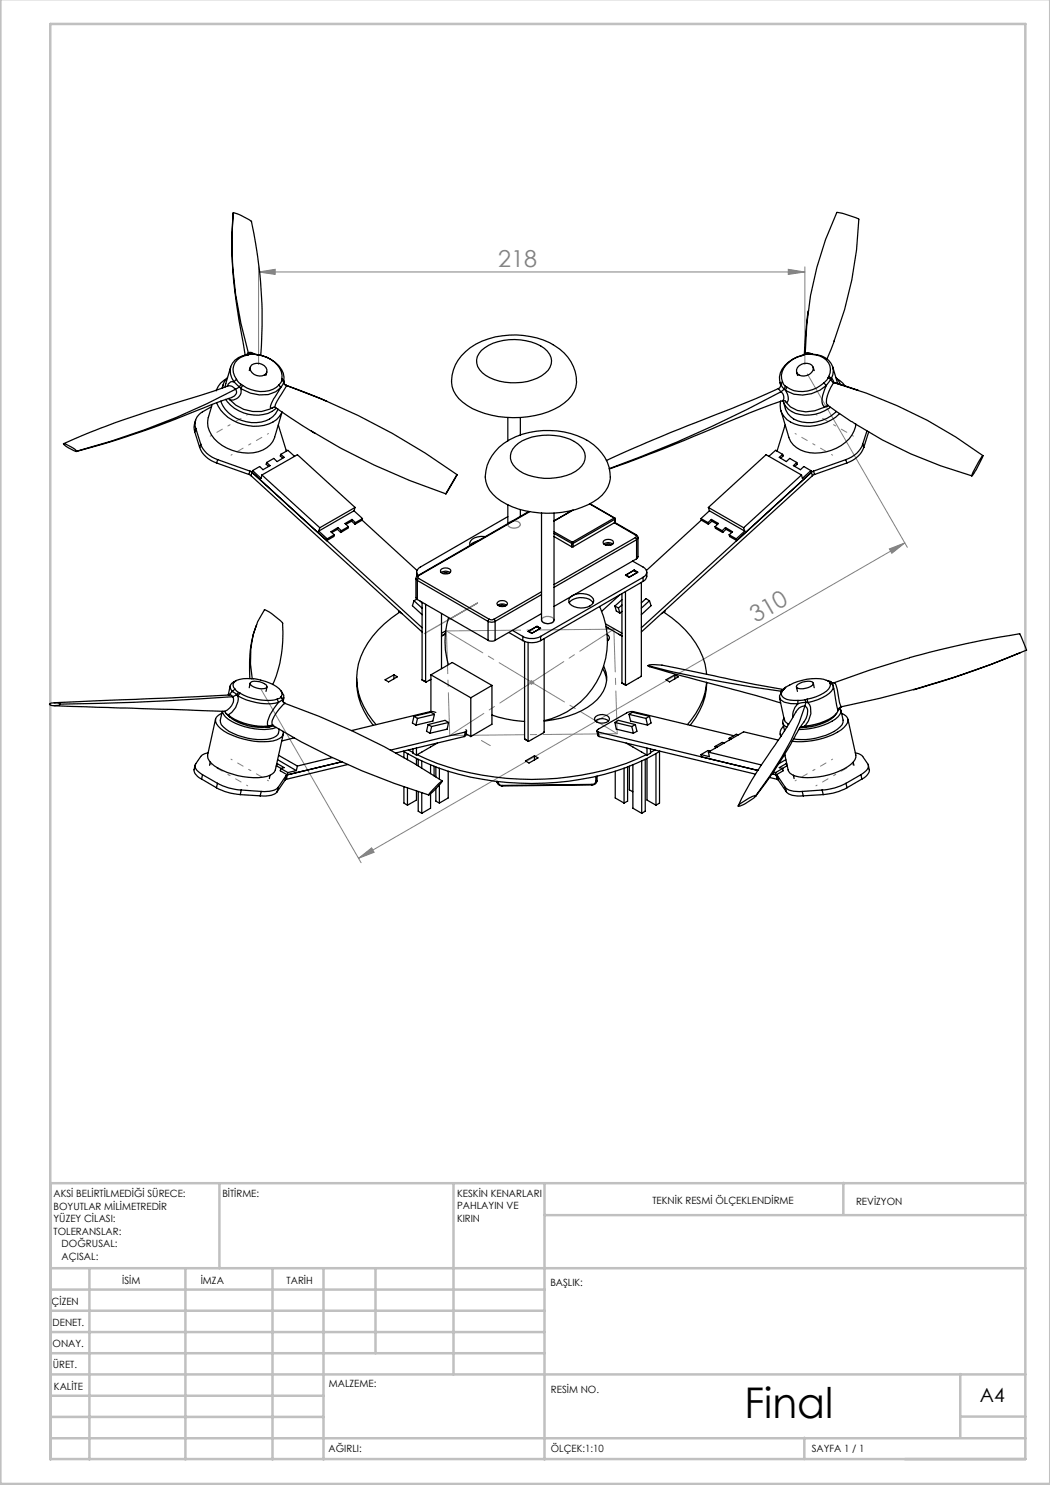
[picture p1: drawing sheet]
<svg xmlns="http://www.w3.org/2000/svg" width="210mm" height="297mm" viewBox="0 0 210 297" stroke-linecap="round" stroke-linejoin="round" font-family="sans-serif">
<g fill="none" stroke="#808080" stroke-width=".2">
<path d="M51.7 54.4l3.3-.5v1zM51.7 53.4v19.5M51.7 54.4h109.3M157.7 53.9l3.3 .5-3.3 .5zM161 53.4v19.5M161.5 74.8l20 34.7M177.9 109.8l3.1-1.2-2.6 2.1zM181 108.6l-109.3 63.1M52.2 137.9l20 34.6M105.8 136.5h1.1M106 136.1l.7 .7M106.3 136v1"/>
<path d="M106.7 136.1l-.7 .7M71.7 171.7l2.6-2.1 .5 .9z"/>
</g>
<path d="M101.7 104.6a1.56 1.56 0 0 1 2.4 .3 1.43 1.43 0 0 1-2.5 0zM89.6 124l5.9-3.4-10.6 6.1M108.4 123.7a1.55 1.55 0 0 1 2.4 .3 1.5 1.5 0 0 1-2.4 .4l-.1-.3z" fill="none" stroke="#808080" stroke-width=".25"/>
<g fill="none" stroke="#c0c0c0" stroke-width=".5">
<path d="M.1 -.1v296.9h209.9v-296.9M10.1 4.8h195v287h-195zM43.9 236.6v17M90.7 236.6v38.3M108.9 236.6v55.3M168.7 236.6v6.3M205.1 236.6h-195v55.3M10.1 253.6h195M10.1 257.9h98.8M17.9 253.6v38.3M37.1 253.6v38.3M54.5 253.6v38.3"/>
<path d="M64.7 253.6v38.3M75.1 253.6v17M108.9 243h96.2M10.1 270.6h98.8M10.1 266.4h98.8M10.1 262.1h98.8M10.1 279.1h54.6M10.1 274.9h195M192.1 274.8v12.7M10.1 287.7h195M10.1 283.4h54.6M160.9 287.5v4.3"/>
<path d="M192.1 283.3h13"/>
</g>
<path d="M89.3 126.2l34.1 20.5M89.3 126.2l.6 20.9M122.8 125.8l.6 20.9" fill="none" stroke="#808080" stroke-width=".2" stroke-dasharray="15.2 1.3 1.3 1.3" stroke-dashoffset="6.7"/>
<path d="M89.9 147.1l32.9-21.3" fill="none" stroke="#808080" stroke-width=".2" stroke-dasharray="15.2 1.3 1.3 1.3" stroke-dashoffset="7.1"/>
<path d="M89.3 126.2l33.5-.4M89.9 147.1l33.5-.4" fill="none" stroke="#808080" stroke-width=".2" stroke-dasharray="15.2 1.3 1.3 1.3" stroke-dashoffset=".4"/>
<path d="M96.3 148.1l1.8 1" fill="none" stroke="#808080" stroke-width=".2" stroke-dasharray="15.2 1.3 1.3 1.3"/>
<g fill="none" stroke="#808080" stroke-width=".2" stroke-dasharray="15.2 1.3 1.3 1.3" stroke-dashoffset="15">
<path d="M45.8 85.1l-3.8 2.1M46.2 91l3.7-2.1M49.5 82.9l-3.7 2.2M49.9 88.9l3.8-2.2M159 86.7l3.8 2.2M162.8 88.9l3.7 2.1M166.9 85.1l-3.7-2.2M170.7 87.2l-3.8-2.1M42 152.8l3.8 2.2M45.8 155l3.7 2.2M49.9 154l-3.7-2.2M53.7 156.2l-3.8-2.2"/>
<path d="M162.8 154l-3.8 2.2M163.2 157.2l3.7-2.2M166.5 151.8l-3.7 2.2M166.9 155l3.8-2.2"/>
</g>
<g fill="#808080">
<path d="M51.7 54.4l3.3-.5v1zM157.7 53.9l3.3 .5-3.3 .5z"/>
<path d="M71.7 171.7l2.6-2.1 .5 .9zM177.9 109.8l3.1-1.2-2.6 2.1z"/>
</g>
<g fill="none" stroke="#000" stroke-width=".25">
<path d="M46.6 42.6a80.3 80.3 0 0 0 1.6 23.6l.8 4.8M50.3 44.2a89.5 89.5 0 0 1 1.8 26.9M50.3 44.3l-2.3-1.3-1.3-.4a73.4 73.4 0 0 0 3 28M44.6 76.9l-.2 .7M45.1 79.9a7.4 7.4 0 0 0 9.3 2.4l.8-.7M45.2 75.8a3.8 3.8 0 0 0-1.9 2.4M45.5 75.5a3.1 3.1 0 0 0-1 2M45.7 79.7l.3 .3M46.1 73.4l-1.1 4M46.8 76.3h-.6l-.5 .5-.2 .4M46.8 76.3l1.1 1.1M47.1 77.9l-.4-.4a1.14 1.14 0 0 0-1.1-.3l-3 1.1a268 268 0 0 0-27.9 9.5l-1.9 .9"/>
<path d="M47.1 77.9a1.03 1.03 0 0 1-.8 1.6l-1.6 .5a249.8 249.8 0 0 1-26.5 9.5l-3 .8M47.1 77.9a144.9 144.9 0 0 1-31.8 12.3M47.3 75.9l.9 1M47.3 75.9l-.5 .4M47.9 77.4l-.8 .5M48.2 76.9l.3 .2M48.2 76.9l-.3 .5M48.5 77.1l-.3 .6-.3-.3M49.4 70.9a3.4 3.4 0 0 0-3.3 3.9l.7 1.5M49.4 70.9l.2 .1M49.6 71a3 3 0 0 0-2.7 1.7 3 3 0 0 0 .4 3.2M49.7 70.6v.2"/>
<path d="M49.7 70.6l-.3 .3M49.7 70.6l.5-.1 .6 .3M49.7 70.8l-.3 .1M49.7 70.8l.5-.1 1.1 .2M49.7 70.8l.3 .1M50 70.9l-.4 .1M50 70.9h1.4M50.1 73.4l-.3 .7M50.3 73a1.93 1.93 0 0 1 3.1 1.3 1.73 1.73 0 0 1-3 .2 1.03 1.03 0 0 1-.1-1.5zM51.3 70.9a6.7 6.7 0 0 1 5.4 3.7l.1 1.6M51.3 70.9h.1M51.4 70.9a5.4 5.4 0 0 1 5 4.2v.6"/>
<path d="M53.4 74.4l-.2 .7M55.8 77a5.7 5.7 0 0 1-7.3 .1M55.8 77l.3 .5M56.1 77.5a5.5 5.5 0 0 1-6 1.1l-2-.9a1.8 1.8 0 0 1-2.1 2.3M56.1 77.5l-1.6 2.7-.4 1.1 .1 .4M56.3 76.1l-.1 .3-.4 .6M56.3 76.1l.5 .3M56.4 75.7l-.1 .4M56.4 75.7l.4 .5M56.8 76.5l.1 .3 .4 .3M56.8 76.4l-.7 1.1M56.8 76.4l.1 .4 .4 .3"/>
<path d="M56.8 76.2v.2M57.3 77.1l-1.9 3.1a1.43 1.43 0 0 0-.3 1.3l7.9 5.2M57.3 77.1l7.7 3M92.3 71.2a13.4 13.4 0 0 1 9.5-4.2 13.8 13.8 0 0 1 11.8 4.5 6.7 6.7 0 0 1 1.2 6.8 10.9 10.9 0 0 1-7.8 4.8 18.9 18.9 0 0 1-13.5-2 5.8 5.8 0 0 1-2.4-8.1zM96.3 70.1a10.9 10.9 0 0 1 10.9-1.3 4.3 4.3 0 0 1 3.1 3.3 4 4 0 0 1-2.8 3.5 11.3 11.3 0 0 1-11.1-1.1 2.91 2.91 0 0 1-.1-4.4zM155.7 77.7l-9.2 3.9a358 358 0 0 0-25.2 10.5M155.7 77.7l.5 .6M156 76.5l.1 .4M156.1 76.8a.73 .73 0 0 1-.4 .9M156.1 76.9h.1M156.1 76.8l.7 1M156.2 78.3a254.1 254.1 0 0 1-34.4 15.4"/>
<path d="M156.2 78.3a1.31 1.31 0 0 1 .3 1.8M156.5 76.3l.6 1M156.5 76.3l-.4 .6M156.8 77.8l-.6 .5M156.8 77.8l.3 .2M157.1 77.3l.3 .1M157.1 78a2.34 2.34 0 0 1 .3 2.4l-.1 .1M157.1 77.3l-.3 .5M157.4 77.4l-.3 .6M159.3 74.4l.2 .7M159.8 73.1a1.92 1.92 0 0 1 2.8 .2 1.75 1.75 0 0 1-2.3 1.9 1.1 1.1 0 0 1-1-.9 1.1 1.1 0 0 1 .5-1.2zM160.4 71.1a5.3 5.3 0 0 0-4.1 3.9l.2 1.3"/>
<path d="M160.4 71.1a5.8 5.8 0 0 0-4.5 4.3l.2 1.5M160.4 71.1h.1M160.8 70.9l-.4 .2M160.8 70.9v.1M160.8 71l-.4 .1M161 70.7l.1-.1a1.25 1.25 0 0 1 1.4 .3M161 70.7l-.1 .1M161 70.7v.1M161.6 62.2l-.7 8.7M162.2 70.9l-1.4 .1M162.2 70.9a3.6 3.6 0 0 1 3.9 3l-.3 1.4M162.5 70.8a3.9 3.9 0 0 1 4.2 3.3l-.1 .8-.3 .8"/>
<path d="M162.5 70.8h-1.3l-.4 .1M162.5 70.8l-.3 .1M162.6 73.4l.2 .7M164.8 76.6a6.2 6.2 0 0 1-7.4 .8M164.8 76.6l.4 .5M165.2 77.1a6.7 6.7 0 0 1-8.1 .9M165.2 77.1l-.7 2-.1 1.3a1.02 1.02 0 0 0 .6 .9M165.6 75.6l-.8 1M165.6 75.6l.6 .3M165.7 75.3l.6 .4M165.8 75.3l-.2 .3M166.2 75.9l-1 1.2"/>
<path d="M166.2 75.9l.2 .4 .4 .2M166.3 75.7l-.1 .2M166.3 75.7l.4 .4v.4M166.5 73.4l1 3.3M166.7 76.4l.1 .1M166.8 76.5a8.5 8.5 0 0 0-1.5 4l.3 .6 4.7 3.2M166.8 76.5a94.3 94.3 0 0 1 29.8 14.6M166.8 68.2a72.9 72.9 0 0 0 4.9-24.4l-2.8-1-1.5-.3a66.7 66.7 0 0 0-6.4 28.2M166.8 76.5l4.8 1.5M166.8 76.5h.1M166.9 68.2l-1.5 3.6M167.2 75.5l.4 .5 .5 .9"/>
<path d="M167.5 75.8l1.1 .8 .3 .5M12.7 88.7l1.7 .8 .9 .8-.4-.1-1.3-.7zM38.9 86.4l1 3.1M39.1 84.1l-.3 1.3 .1 1M39.2 85.7l.9 3.1M39.2 85.7l-.3 .7M39.9 89.5a5.3 5.3 0 0 0 3.4 3.1M40.1 88.8a5.1 5.1 0 0 0 3.4 3.1M40.1 88.8l-.2 .7M42.3 81.3a5.9 5.9 0 0 0-2.9 2.1 2.62 2.62 0 0 0-.2 2.3M42.4 80.9a8 8 0 0 0-.8 4.5 7.7 7.7 0 0 0 7 5.2 5.6 5.6 0 0 0 6.3-3l1.5-5.2M43.3 80.5a8.4 8.4 0 0 0 12 3.4l1.1-1.5"/>
<path d="M43.3 92.6l6.5 2.3M43.5 91.9l6.5 2.3M43.5 91.9l-.2 .7M44.2 80.2a7.2 7.2 0 0 0 9.7 3.6 3.6 3.6 0 0 0 1.7-2M46 80a7 7 0 0 0 8.2 1.7M49.8 94.9l.4 .2M50 94.2l.4 .3M50 94.2l-.2 .7M50.2 95.1l34.2 31.3M50.4 94.5l34 31.1M50.4 94.5l-.2 .6M50.5 94.1l1.7 1.6 .2-.7"/>
<path d="M50.5 94.1l-.1 .4M52.4 95l11.6 10.5M52.4 95l7.1-4.1 11.5 10.6M53.3 92.5l.7 .6-1.4 .8-.7-.6-1.4 .8M53.3 92.5l-.1 .3 .5 .5M54.4 81.6l-.2 .1M54.6 81.5l-.2 .1M55.1 81.6l-.3-.1-.4 .1M55.7 85l1.6 5.2M56.2 90.9l1.4-.8 1.3 1.2M56.2 90.9l.6 .6-1.4 .8-.6-.6-1.5 .8M56.2 90.9l-.1 .3 .5 .4"/>
<path d="M62.3 86.2a124.5 124.5 0 0 0 26.9 12.6M65 80.1a132.5 132.5 0 0 1 26.4 14.8M65 80.1l.3 .1M91.4 94.9l-2.2 3.9M97 95.4a5.9 5.9 0 0 0 3.2 4.8 19.2 19.2 0 0 0 18.5 .2 5.9 5.9 0 0 0 2.3-8.9 12.4 12.4 0 0 0-9.6-5.3 15.5 15.5 0 0 0-11.6 3.2 8.2 8.2 0 0 0-2.7 6M101.6 83.5v4.7M103 89.2a10.2 10.2 0 0 1 9-2 6.5 6.5 0 0 1 4.9 3.4 3.3 3.3 0 0 1-1.8 3.7 11.6 11.6 0 0 1-11.2-.1 2.99 2.99 0 0 1-.9-5zM104.1 83.5v3.5M156.1 80.2a3.9 3.9 0 0 0 2.9 4.6 9 9 0 0 0 8.9-2.1M156.2 82.1l1.6 5.4a5.1 5.1 0 0 0 5.2 3.1 8.9 8.9 0 0 0 7.4-3.6l.4-.8 .4-1.4M156.5 80.1h.5l.3 .4M156.5 90.9l-.6 .6 1.4 .8 .6-.6 1.4 .8"/>
<path d="M156.5 90.9l-1.4-.8-1.3 1.2M156.5 90.9l.1 .3-.5 .4M156.6 80.1l-6.8 2.5a435 435 0 0 1-27.9 11.2M156.6 80.2a3.9 3.9 0 0 0 3.4 2.7 7.7 7.7 0 0 0 6.1-1.4M156.7 80.3a4.5 4.5 0 0 0 4.7 4.2 8 8 0 0 0 5.9-2.2M157 85l-1.6 5.2M157.3 80.5a5.2 5.2 0 0 0 5.6 1.7l2.1-.9M159.3 92.5l-.6 .6 1.4 .8 .7-.6 1.4 .8M159.3 92.5l.2 .3-.5 .5M160.3 95l-11.6 10.5M160.3 95l-7.1-4.1-11.5 10.6M162.2 94.1l-1.7 1.6-.2-.7"/>
<path d="M162.2 94.1l.1 .4M162.3 94.5l-34 31.1M162.3 94.5l.2 .6M162.5 95.1l-34.2 31.3M162.7 94.2l-.4 .3M162.7 94.2l.2 .7M162.9 94.9l-.4 .2M165 81.3v.1M165.3 81.3h-.3M165.6 81.1l-.3 .2M169.2 91.9l-6.5 2.3M169.2 91.9l.2 .7"/>
<path d="M169.4 92.6l-6.5 2.3M170.4 84.3a82.4 82.4 0 0 0 24 10.9M172.5 88.8a5.1 5.1 0 0 1-3.3 3.1M172.5 88.8l.3 .7M172.8 89.5a5.3 5.3 0 0 1-3.4 3.1M173.4 86.2l-.9 2.6M173.7 86.4l-.9 3.1M196.6 91.1l-.9 1.3-1.1 2.1-.2 .7M196.6 91.1l-1.3 2.8-.9 1.3M63.7 106.2l1.7 1.6M64 105.5l-.3 .7M66.9 107l-.2 .3-1.4 .8 .1-.3"/>
<path d="M66.9 107l-1.5 .8M67.5 105.9l-1.1 .6M67.5 105.9l.7 .6M67.6 105.5l.7 .6M67.6 105.5l-1.4 .9 .7 .6M67.6 105.5l-.1 .4M68.3 106.1l-.1 .4M69.7 105.3l-1.4 .8M69.7 105.3l-.1 .4-1.4 .8M70.3 104.2l-1.1 .7M70.3 104.2l.7 .6M70.4 103.9l.7 .6"/>
<path d="M70.4 103.9l-1.4 .8 .7 .6M70.4 103.9l-.1 .3M70.8 102.2l-7.1 4M70.8 102.2l1.7 1.5M71 101.5l-.2 .7M71 101.5l-7 4M71.1 104.5l-.1 .3M72.4 104l-1.4 .8M72.4 104l11 10.1M72.5 103.7l-1.4 .8M72.5 103.7l-.1 .3M83.2 115.7v3.9l.3 .3"/>
<path d="M83.2 115.7l.3 .4M83.3 114.4v.8M83.4 119.8l-.6 .4M83.5 116.1l14.1 8.2M83.5 119.9l14.1 8.2M83.5 116.1v3.8M83.5 115.1l-.3 .4v.2M83.5 115.1h.2M83.7 115.1a.29 .29 0 0 0-.2 .3 .29 .29 0 0 0 .2 .3M83.7 115.7l-.2 .4M83.7 115.7l14.2 8.2M88.2 113.9a1.33 1.33 0 0 1 2 .3 1.2 1.2 0 0 1-2.1 0z"/>
<path d="M88.2 114.5l.2-.1a1.64 1.64 0 0 1 1.6 .1M88.6 114.7l.5-.2 .5 .2M95.6 108.2h-.1a1.98 1.98 0 0 0-1.4 .8M97.1 107.3h-.2a2.55 2.55 0 0 0-3 1.3l.1 .5M101.6 103.3l-17.5 10.1a1.08 1.08 0 0 0-.5 1.7M101.6 101v3.7M104.1 101.9v1.4M105.8 102.3l-22.3 12.8M105.9 102.3l-22.2 12.8M108.3 102.6v21.4a1.51 1.51 0 0 0 2.4 .3l.1-21.7M108.3 118.4l-9.5 5.5M108.3 118.9l-9.3 5.4"/>
<path d="M110.8 107.3l3.5 2.1M110.8 106.7l3.5 2M110.8 106.4l3.7 2M113.9 119.6a3.3 3.3 0 0 1 4.7 .1 1.07 1.07 0 0 1-.6 1.5 3.7 3.7 0 0 1-4-.4l-.2-.4zM114.3 109.4h.3M114.3 108.7h.3M114.3 108.7v.7M114.4 102.1l-3.6 2.1M114.5 108.4l-.2 .3M114.5 108.4l.1 .3M114.6 108.7v.7M114.6 102l-3.8 2.2"/>
<path d="M117.9 100.8l4.9 2.8M118 100.7l4.9 2.9M120.7 108.2a1.33 1.33 0 0 1 2 .3 1.2 1.2 0 0 1-2.1 0zM120.8 108.8l.1-.1a1.64 1.64 0 0 1 1.7 .1M121.1 109l.5-.2 .6 .2M122.8 103.6l.2 .3M122.8 103.6h.1M122.8 103.6l-8.3 4.8M122.9 104.6l-8.3 4.8M122.9 104.6l4.2 2.4M122.9 103.6l.1 .2M123 104.5l-.1 .1"/>
<path d="M123 104.5v.1M123 103.9l-8.4 4.8M123 103.9v.6M123 104.5l4.2 2.5M123 103.8v.1M123 103.8v.8M123.9 119l-3.6 3.3M124.4 118.7v17.9M124.4 119.9l-1.4 1.3M125.1 115l1.8-1 .7 .4-1.8 1.1zM125.1 118.3v18.7M125.2 115l-.1 .1"/>
<path d="M126.5 112.2l2.1 1.2a1.08 1.08 0 0 1 .8 1 1.08 1.08 0 0 1-.8 1.1M126.8 114.1l.7 .4M126.8 114.1l.7 .4-1.6 .9-.7-.4M126.8 114.1l-1.6 .9M126.9 114v.1M127.1 107a.29 .29 0 0 1 .1 .3 .29 .29 0 0 1-.1 .2M127.1 107.5l.2 .4M127.1 107.5l-16.3 9.4M127.2 107l.4 .6M127.2 107h-.1M127.3 107.9l.3-.4v3.9l-.3 .4M127.3 111.8l-16.5 9.5"/>
<path d="M127.3 107.9v3.9M127.3 107.9l-16.5 9.6M128.3 116.5v18.7l-3.1 1.9-.1-.1M128.6 115.5l-20.5 11.8M128.6 115.5v.8M128.6 116.3l-20.5 11.8M129.4 114.4a1.59 1.59 0 0 1-.8 1.9M140.2 103.7l1.4 .8M140.2 103.7l.1 .3M140.3 104l1.4 .8M140.3 104l-11 10.1M141.6 104.5l.1 .3"/>
<path d="M141.7 101.5l.2 .7M141.7 101.5l7 4M141.9 102.2l-1.7 1.5M141.9 102.2l7 4M142.3 103.9l1.4 .8-.7 .6M142.3 103.9l-.7 .6M142.3 103.9l.1 .3M142.4 104.2l1.1 .7M142.4 104.2l-.7 .6M143 105.3l1.4 .8M143 105.3l.1 .4 1.4 .8M144.4 106.1l.1 .4"/>
<path d="M145.1 105.5l1.4 .9-.7 .6M145.1 105.5l-.7 .6M145.1 105.5l.1 .4M145.2 105.9l1.1 .6M145.2 105.9l-.7 .6M145.8 107l.1 .3 1.5 .8-.2-.3M145.8 107l1.4 .8M148.7 105.5l.2 .7M148.9 106.2l-1.7 1.6M46 137.2l-.4 1.8M46.5 138.3l.8 .6M46.5 138.3l-.6 .7"/>
<path d="M46.5 139.3l-.1-.2-.4-.1-35.1 1.5M46.5 139.3a567.9 567.9 0 0 1-34.5 1.5M46.5 139.3l.1 .1a2.25 2.25 0 0 1-1.8 2.9M47 137.8l.7 .7M47 137.8a1.01 1.01 0 0 1-.4-1 1.01 1.01 0 0 1 .7-.7 9.6 9.6 0 0 1 8.5 1.7 1.15 1.15 0 0 1 .4 1.5M47 137.8l-.5 .5M47.3 136.1a1.4 1.4 0 0 0-1.2 1.7l.4 .5M47.3 138.9l-.8 .4M47.3 138.9l.3 .3M47.6 139.2a11.8 11.8 0 0 0 8.1 1.3M47.6 139.2a3.5 3.5 0 0 1-2 3.8M47.7 138.5l.3 .1"/>
<path d="M47.7 138.5l-.4 .4M48 138.6a10.6 10.6 0 0 0 7.4 1.2M48 138.6l-.4 .6M50 136.6l-.2 .9M50.1 136.5a2.88 2.88 0 0 1 3.3 .7v.2a2.63 2.63 0 0 1-3.4-.7zM51.3 125.1l-.1 .2a24.3 24.3 0 0 0-1.2 10.4M53.4 137.4l-.2 .9M55.4 139.8l.3 .7M56.1 138.1l.3 .4M56.2 139.4l-.8 .4M56.2 139.4l.4 .5M56.2 139.3v.1"/>
<path d="M56.2 139.3l.4 .6M56.4 138.5l.4 .6-.2 .8M56.5 124.6a25.9 25.9 0 0 1-2 12.3M56.5 124.7l-.4-.6-1.8-1.4-1.4-.7a17.8 17.8 0 0 0-2.5 13.7M56.6 139.9l-.9 .6M56.6 139.9a.7 .7 0 0 0 .4 .8M56.6 139.9h.1M56.6 139.9v.3M56.8 139.5l-.2 .8M71.3 135.7a13.6 13.6 0 0 0 3.3 9.4M77 136l1.8-1 .7 .4-1.8 1zM78.8 135v.8"/>
<path d="M79.7 122.1v.2l.7 .4M80 122.4a19.1 19.1 0 0 0-8.3 10.4 13.1 13.1 0 0 0 3.5 12.1M82.8 120.2l-.3 .9 1.9 1.8M82.8 120.2l1.6 1.4M84 120.2l.4 .4M84.4 136l.8 .4M84.4 136l.7 .3M84.4 120.5v15.5M85.1 120.9v15.4M86.2 135.9l-1 .6-.1-.2M86.2 135v7.3M86.2 135l8 4.6"/>
<path d="M86.2 135l4.3-2.5 7.9 4.6M88.3 122.7v11M89.1 126.7l-.8 .5 .6-.3M89.1 126.2l-.8 .4M89.7 123.5a16.5 16.5 0 0 0 0 9.4M94.2 139.6v7.7M97.6 124.3a1.5 1.5 0 0 0 1.4 0M97.6 128.1a1.5 1.5 0 0 0 1.4 0M97.6 124.3v3.8M97.9 123.9l.3 .1 .6-.1M97.9 123.9l-.3 .4M98.4 137.1l-4.2 2.5"/>
<path d="M98.4 137.1v7.7l-4.2 2.5M98.8 123.9l.2 .4M99 124.3v3.8M99.5 120.5a1.29 1.29 0 0 1 2 .2 1.23 1.23 0 0 1-2.1 0zM99.6 121h.1a1.67 1.67 0 0 1 1.6 0M99.9 121.2l.5-.2 .6 .2M101.8 126.5l2.8 1.6M102.5 126.1l2.1 1.2M104.6 127.3a4 4 0 0 0 3.5 0M104.6 128.1a4 4 0 0 0 3.5 0M104.6 127.3v.8M104.9 128.3v19.5"/>
<path d="M105.6 126.3l1.8-1 .7 .4-1.8 1zM105.6 128.5v19.7M105.7 126.2v.1M107.3 125.3l.8 .4M107.3 125.3l-1.6 .9M107.3 125.3l.7 .4-1.6 .9-.7-.4M107.4 125.3h.1M108.1 127.3v.8M108.3 122.7l-9.3 5.4M108.8 127.7v18.7l-3.1 1.9-.1-.1M113.8 120.6a3.2 3.2 0 0 1 4.8 0M119.9 121.3a16.3 16.3 0 0 1-11.1 22.8"/>
<path d="M120.5 133.7l.7 1.6 .1 .8M120.7 133.2a5.6 5.6 0 0 1-1.3 6.7 17.5 17.5 0 0 1-10.6 4.3M121.1 124.8l3.3 1.8M121.4 126.9a.65 .65 0 0 1 .5 .6 .65 .65 0 0 1-.4 .6M121.5 127.8l.2 .1M121.5 127.8v.3M121.5 128v.1M121.6 125.6l-.4-.2 3.2 1.8-.6-.3M123 121.2l.3 1 .7 .4M123 121.2l.7 .4M123.7 121.6l.3 1M124.4 136.6l.7 .5"/>
<path d="M124.4 136.6l.7 .4M124.4 122.3l-.4 .3M124.4 121l-.7 .6M129.6 133.1l.3 .2 3.8 1.1 17.2 4.6 5.2 1.6M129.6 133.1l.5-.1a12.7 12.7 0 0 1 5.2 .6l14.4 3 7 1.3M129.6 133.1a224 224 0 0 0 26.6 5.2M129.9 120.2l.3 .9-1.9 1.8M129.9 120.2l-1.6 1.4M129.9 120.2l-.7-.5-.9 .9M132.7 122.4a19.1 19.1 0 0 1 8.3 10.4l.3 2.1M133 122.1v.2l-.7 .4M133.2 136l1.8-1 .7 .4-1.8 1z"/>
<path d="M135 135v.8M141.3 136.5a14 14 0 0 1-3.8 8.4M141.4 136.5a13.6 13.6 0 0 1-3.4 8.6M155.9 139.5l1 4.5M156.2 138.3l-.3 .9 .2 .7 .7 .5 1.3 .3 1.5 .1M156.5 138.2l-.3 .1M156.6 138.1l-.4 .4M156.6 138l-.1 .1M156.6 137.9l-.4 .4M157 137.6a1.19 1.19 0 0 0-.7 1.3 1.19 1.19 0 0 0 1 1l2.3 .2M157.1 137.4l-.5 .6 .4-.4M159.3 137.4l.2 .9"/>
<path d="M159.3 137.1a3 3 0 0 1 3.3-.5 .96 .96 0 0 1-.9 .9 2.97 2.97 0 0 1-2.3 0zM161 139.9l-1.4 .2M161 139.9l.2 .6M161.4 139.8l-.4 .1M161.4 139.8l.2 .7M162.7 136.6l.1 .9M165.5 136.1a10 10 0 0 0-8.5 1.5M165.5 136.1l.3 .2 .2 .3M165.5 136.1l.2 .1M165.6 136.2l.6 .1M166 136.6a1.39 1.39 0 0 1-.7 1.6 9 9 0 0 1-3.9 1.6M166 136.6l.5 .3"/>
<path d="M166.1 136.3l.4 .6M166.4 136.5h.5M166.5 136.9a1.41 1.41 0 0 1-.7 1.8 9.9 9.9 0 0 1-4.2 1.8M166.7 137.2l.2 1a12.4 12.4 0 0 0 .7 3.9M181.9 131.6l-7.9 2.4-7.2 2.6 .2 .1 .3 .5 .6 3.2 .4 1M181.9 131.5l.3-.1a188.1 188.1 0 0 1 21.8-4.6l1.3 3.2a188.7 188.7 0 0 1-37 11.4M204.1 130.5a190.6 190.6 0 0 1-21.4 7.5M9.9 140.8l.3-.2 1.1-.1 .5 .1 .2 .3-.3 .2h-1.1l-.6-.1zM10.8 141.1l34 1.2M39 153a1.98 1.98 0 0 0 1.3 2.8M40.3 155.8l3 1.7M40.5 154.9l3 1.8"/>
<path d="M40.5 154.9l-.2 .9M41.6 150.6l-1.3 .5-1.1 1.6a1.19 1.19 0 0 0 .5 1.7l.8 .5M42.1 152.4l-.2 .7M43.1 143.8l-1.6 7.2a3 3 0 0 0 2.1 2.6 15.1 15.1 0 0 0 9.8 1.7 2.23 2.23 0 0 0 1.7-1.3l1.6-7.2M43.3 157.5a11.7 11.7 0 0 0 4.7 1.4M43.5 156.7a11 11 0 0 0 4.8 1.3M43.5 156.7l-.2 .8M44.4 142.7a1.47 1.47 0 0 0-1.2 1 1.47 1.47 0 0 0 .4 1.5 13.3 13.3 0 0 0 8.2 3.1 6.3 6.3 0 0 0 4.5-.9l.3-.4v-.7M44.5 142.3l-.4 1.7a1.86 1.86 0 0 0 1.1 1.8 12 12 0 0 0 9.5 1.7 1.58 1.58 0 0 0 1.1-1.7M44.5 142.3a3.7 3.7 0 0 0 2.6 2.4 11.6 11.6 0 0 0 8.1 .8M44.8 142.3h.2M45 142.3l.1 .3 .5 .4"/>
<path d="M45.2 142.7l.8 .7M45.6 143a11.4 11.4 0 0 0 8 2.2M45.6 143l.4 .4M46 143.4a10.6 10.6 0 0 0 7.2 2M48 158.9l4 .3M48.3 158l3.9 .3M48.3 158l-.3 .9M52.2 158.3l-.2 .9M53.6 145.2l.3 .1M53.6 145.2l-.4 .2M53.9 145.3l-.7 .1M54 155l-.1 .7"/>
<path d="M54.3 145.3l-.7 .1M54.5 145.1h.1M54.6 145.1a138.7 138.7 0 0 0 31.1 13.9M54.6 145.1h-.3l-.4 .2M54.7 145.1l-.8 .2M55.3 153.2l.9 .5M55.3 153.2h-.1M55.4 158.4a3.7 3.7 0 0 1-3.4 .8M55.4 152.7l1.4 .8-.6 .2M55.4 152.7h.1M55.4 152.7l-.1 .5M55.5 151.9l3.8 2.2"/>
<path d="M55.6 157.5a4.2 4.2 0 0 1-3.4 .8M55.6 157.5l-.2 .9M55.7 140.5a7.6 7.6 0 0 0-2.2 4.3l.1 .4M55.7 151.1l3.8 2.1M56.2 153.7l-.1 .5 1.4 .8M56.2 153.7l1.4 .8M56.7 140.4l.3 .2M56.7 140.4l.1 .1M57 140.7a148.2 148.2 0 0 1 31.5 15.5M57 140.7v-.1a8.8 8.8 0 0 0-2.6 3.8l.2 .7M57 156l-1.6 2.4M57.2 155.1l-1.6 2.4"/>
<path d="M57.2 155.1l-.2 .9M57.3 155.9l-.3 .1M57.5 155l-.3 .1M57.5 155l-.2 .9M57.6 154.5l-.1 .5M58.9 147.6l-2.6 .6M59.3 154.1l-1.7 .4M59.5 153.2l-.2 .9M66.5 151.5l-7 1.7M68.4 152.4l-10.9 2.6M69.6 152.9l-12.3 3M80.7 150.2a50.3 50.3 0 0 0 28.1 6.4 48.5 48.5 0 0 0 23.2-6.4"/>
<path d="M80.8 157.3v3.3l.7 .4M80.8 150.3v1.2M81.5 150.7v1.2M81.5 157.6v3.4M81.7 150l.9 .5M82.6 149.8v.8l.7 .4M82.8 143.3l-.3 1.3 .7 .4M82.8 143.3l.7 .4M83.3 149.6v1.4M83.3 151.7v1.3M83.3 158.1v1.9l-1.8 1M83.4 151a54.8 54.8 0 0 0 30.4 4.4 47.7 47.7 0 0 0 15.5-4.4"/>
<path d="M83.5 143.7l-.3 1.3M83.6 158.3v3.9l.7 .5M83.6 151.9v1.3M84.3 152.2v1.4M84.3 158.5v4.2M85.6 144.9l-.3 1.4 .7 .3M85.6 144.9l.7 .4M86.1 153v1.7M86.1 158.8v2.8l-1.8 1.1M86.3 145.3l-.3 1.3M86.8 153.2v2M86.9 142.9l-.3 1.3-3.4 .8"/>
<path d="M86.9 142.9l-3.4 .8M86.9 142.9l-.7-.5-3.4 .9M87.2 142.5l-1.1-.2-15.8 3.8M87.2 157.7v2.5l.7 .4M87.2 153.4v2M87.5 148.6l-4.2 2.4M87.9 153.6v2.3M87.9 157v3.6M88.5 156.2l-1 .7-1.8 2.1M88.5 156.2l-1.8 2.1-1 .7M89.6 154.2v5.4l-1.7 1M89.7 144.5l-.3 1.3-3.4 .8"/>
<path d="M89.7 144.5l-3.4 .8M89.7 144.5l-.7-.4-3.4 .8M92.9 147.3l-13.8 3.3M93.1 146.4l-15 3.6M93.1 146.4l-.2 .9M93.2 145.9l.1 .4-.2 .1M93.2 146.8l1 .5M93.3 146.2l-.2 .9-.2 .2M98.4 143a23.8 23.8 0 0 0 6.5 1.3M99.4 156.3a.95 .95 0 0 0 1 .9M99.4 156.3l.3 .2M99.4 156.3h.1"/>
<path d="M99.7 156.5a.67 .67 0 0 0 .7 .6M99.7 156.3v.2M100.4 157.1v.1M104.9 147.8l.8 .5M104.9 147.8l.7 .4M105.1 152.2l1.8-1 .7 .4-1.8 1zM106.9 151.2v.8M118.4 156.9v.1M118.4 157l-18 .2M118.4 156.9l-18 .2M119.1 144.2l.1-.1a2.1 2.1 0 0 1 2.5 .1M119.2 156.3a.74 .74 0 0 1-.8 .6"/>
<path d="M119.2 143.3a1.88 1.88 0 0 1 2.7 .4 1.53 1.53 0 0 1-2.1 .9 .81 .81 0 0 1-.8-1.1zM119.2 155.3v1M119.4 146.2l.2 .9 .2 .2M119.4 156.1a.95 .95 0 0 1-1 .9M119.4 156.1l-.2 .2M119.4 155.2v.9M119.6 146.4a.28 .28 0 0 1-.2-.3 .28 .28 0 0 1 .3-.3l5.8-3.3 1.1-.2 20.1 4.8M119.6 146.4l32 7.7-11.3-2.7-.1-.5M119.6 146.4l.2 .9M119.8 147.3l31.3 7.5M123 144.5l.3 1.3 3.4 .8M123 144.5l3.4 .8"/>
<path d="M123 144.5l.7-.4 3.4 .8M123 154.2v5.4l1.8 1M124.8 153.6v7M125.2 148.6l4.2 2.4M125.5 153.4v6.8l-.7 .4M125.8 142.9l.3 1.3 3.4 .8M125.8 142.9l3.4 .8M125.8 142.9l.7-.5 3.4 .9M125.9 153.2v4.8l.7 .4M126.4 145.3l.3 1.3M126.6 153v8.6l1.7 1.1M127.1 144.9l.3 1.4-.7 .3"/>
<path d="M127.1 144.9l-.7 .4M128.3 152.2v10.5M129 151.9v10.3l-.7 .5M129.2 143.7l.3 1.3M129.4 151.7v8.3l1.8 1M129.4 149.6v1.4M129.9 143.3l.3 1.3-.7 .4M129.9 143.3l-.7 .4M130.1 149.8v.8l-.7 .4M131 150l-.9 .5M131.2 150.7v10.3M131.9 150.3v10.3l-.7 .4"/>
<path d="M141.7 150.4l.2 .9-1.7-.4M141.7 150.4l10.6 2.6M142.1 150.2l-.5-.1-1.4 .8M143 149.3l.5 .1M143 149.3l.1 .3M144.9 148.6l-.5-.1-1.4 .8M145.8 147.7l.5 .1M145.8 147.7l.1 .3M147.7 147l-.5-.1-1.4 .8M153.9 155.5l1.5 .4M154.4 154.8l.8 .2M154.7 154.4l.4 .1"/>
<path d="M155.1 154.5l.1 .5M155.2 155l.3 .1M155.2 155l.2 .9M155.4 155.9l.2 .1M155.5 155.1l1.6 2.4M155.5 155.1l.1 .9M155.6 156l1.7 2.4M155.7 148l-7-1.6-7 4M156 146.8l.1 .5M156.5 153.7l.1 .5-1.4 .8M156.5 153.7l-1.4 .8M156.6 144.6l.3 1.6"/>
<path d="M156.7 145.2a1.63 1.63 0 0 0-.5 2M156.8 143.6a1.11 1.11 0 0 0 .6 1.8M157 144v.3l.7 .6M157 151.1l-.2 .1M157.1 157.5a4.2 4.2 0 0 0 3.3 .8M157.1 157.5l.2 .9M157.2 151.9l-1.4 .8M157.3 158.4a3.7 3.7 0 0 0 3.4 .8M157.3 152.7h.1M157.3 152.7l-1.4 .8 .6 .2M157.3 152.7l.1 .5M157.4 153.2l-.9 .5"/>
<path d="M157.4 153.2h.1M158.7 155l.1 .7M159.1 142.4l-2.5 4.2a115 115 0 0 0-8.3 13.2l-.6 1.3M159.6 140.8a3.4 3.4 0 0 0-1.1 2.7M159.6 140.1v.7M160.4 158.3l.3 .9M161 141.2l.2 .2a1.42 1.42 0 0 1 .3 1.5l-.3 .8-1.7 2.6a86.9 86.9 0 0 1-8.4 13M161 141.2a51 51 0 0 1-7 14l-2.8 3.9M161 145.2l-.9 .2M161 141.2h-.3a2.2 2.2 0 0 0-1.6 1.3M161 145.2l.2 .2M161.2 140.5l-1.6 .3"/>
<path d="M161.2 140.5l-.2 .7M161.2 140.5h.4M161.2 145.4l-1.2 .1M161.6 140.5a2.91 2.91 0 0 1 .1 3.7l-.7 1M164.4 158l-4 .3M164.4 158l.2 .9M164.6 158.9l-3.9 .3M167.3 142.7a7.4 7.4 0 0 1-5.2 2.6l-.9 .1M167.6 142.1a5.3 5.3 0 0 1-3.6 2.5l-3 .6M167.7 142l-.1 .1M167.7 142h.1M168 141.6a1.26 1.26 0 0 1-.4 1.8 12.6 12.6 0 0 1-7.9 2.5"/>
<path d="M168.2 142l.4 2a1.86 1.86 0 0 1-1.1 1.8 12.6 12.6 0 0 1-8.8 2M168.3 141.4l-.4 .2-.2 .4M168.3 141.4l-.3 .1-.3 .4M168.3 141.3v.1M168.3 142.7a1.4 1.4 0 0 1 1.2 .8 1.4 1.4 0 0 1-.3 1.5 11.4 11.4 0 0 1-7.8 3.3l-3-.1M169.2 156.7a11 11 0 0 1-4.8 1.3M169.2 156.7l.2 .8M169.4 157.5a11.7 11.7 0 0 1-4.8 1.4M169.6 143.8l1.6 7.2a2.12 2.12 0 0 1-1.1 1.9 14.4 14.4 0 0 1-11.1 2.3 1.71 1.71 0 0 1-1.4-1.2l-.6-3.1M170.6 152.4l.2 .7M171.1 150.6l1.3 .5 1.1 1.6a1.19 1.19 0 0 1-.5 1.7l-.8 .5M172.2 154.9l-3 1.8"/>
<path d="M172.2 154.9l.2 .9M172.4 155.8l-3 1.7M173.7 153a2.03 2.03 0 0 1-1.3 2.8M147.7 161.1l2.1-1.5 1.2-.5h.2l-.1 .2a8.5 8.5 0 0 1-2.8 1.8l-.7 .2z"/>
</g>
<text font-size="8.5" x="148.9" y="283.5">Final</text>
<g font-size="4.7" fill="#808080">
<text x="99.7" y="53.4">218</text>
<text x="151.2" y="124.6" transform="rotate(-30 151.2 124.6)">310</text>
</g>
<text font-size="3.9" x="196" y="280.4">A4</text>
<g font-size="2">
<text x="10.7" y="239.5">AKSİ BELİRTİLMEDİĞİ SÜRECE:</text>
<text x="44.5" y="239.5">BİTİRME:</text>
<text x="91.4" y="239.4">KESKİN KENARLARI</text>
<text x="10.7" y="242">BOYUTLAR MİLİMETREDİR</text>
<text x="10.7" y="244.5">YÜZEY CİLASI:</text>
<text x="91.4" y="241.9">PAHLAYIN VE</text>
<text x="91.4" y="244.4">KIRIN</text>
<text x="130.5" y="240.8">TEKNİK RESMİ ÖLÇEKLENDİRME</text>
<text x="171.2" y="241">REVİZYON</text>
<text x="10.7" y="247">TOLERANSLAR:</text>
<text x="12.3" y="249.5">DOĞRUSAL:</text>
<text x="12.3" y="252">AÇISAL:</text>
<text x="24.4" y="256.9">İSİM</text>
<text x="40.1" y="256.8">İMZA</text>
<text x="57.3" y="256.8">TARİH</text>
<text x="110.1" y="257.1">BAŞLIK:</text>
<text x="10.3" y="260.9">ÇİZEN</text>
<text x="10.5" y="269.3">ONAY.</text>
<text x="10.5" y="265.2">DENET.</text>
<text x="10.6" y="273.6">ÜRET.</text>
<text x="10.8" y="278">KALİTE</text>
<text x="65.8" y="277.4">MALZEME:</text>
<text x="110.2" y="278.5">RESİM NO.</text>
<text x="65.7" y="290.4">AĞIRLI:</text>
<text x="110.2" y="290.5">ÖLÇEK:1:10</text>
<text x="162.4" y="290.4">SAYFA 1 / 1</text>
</g>
</svg>
